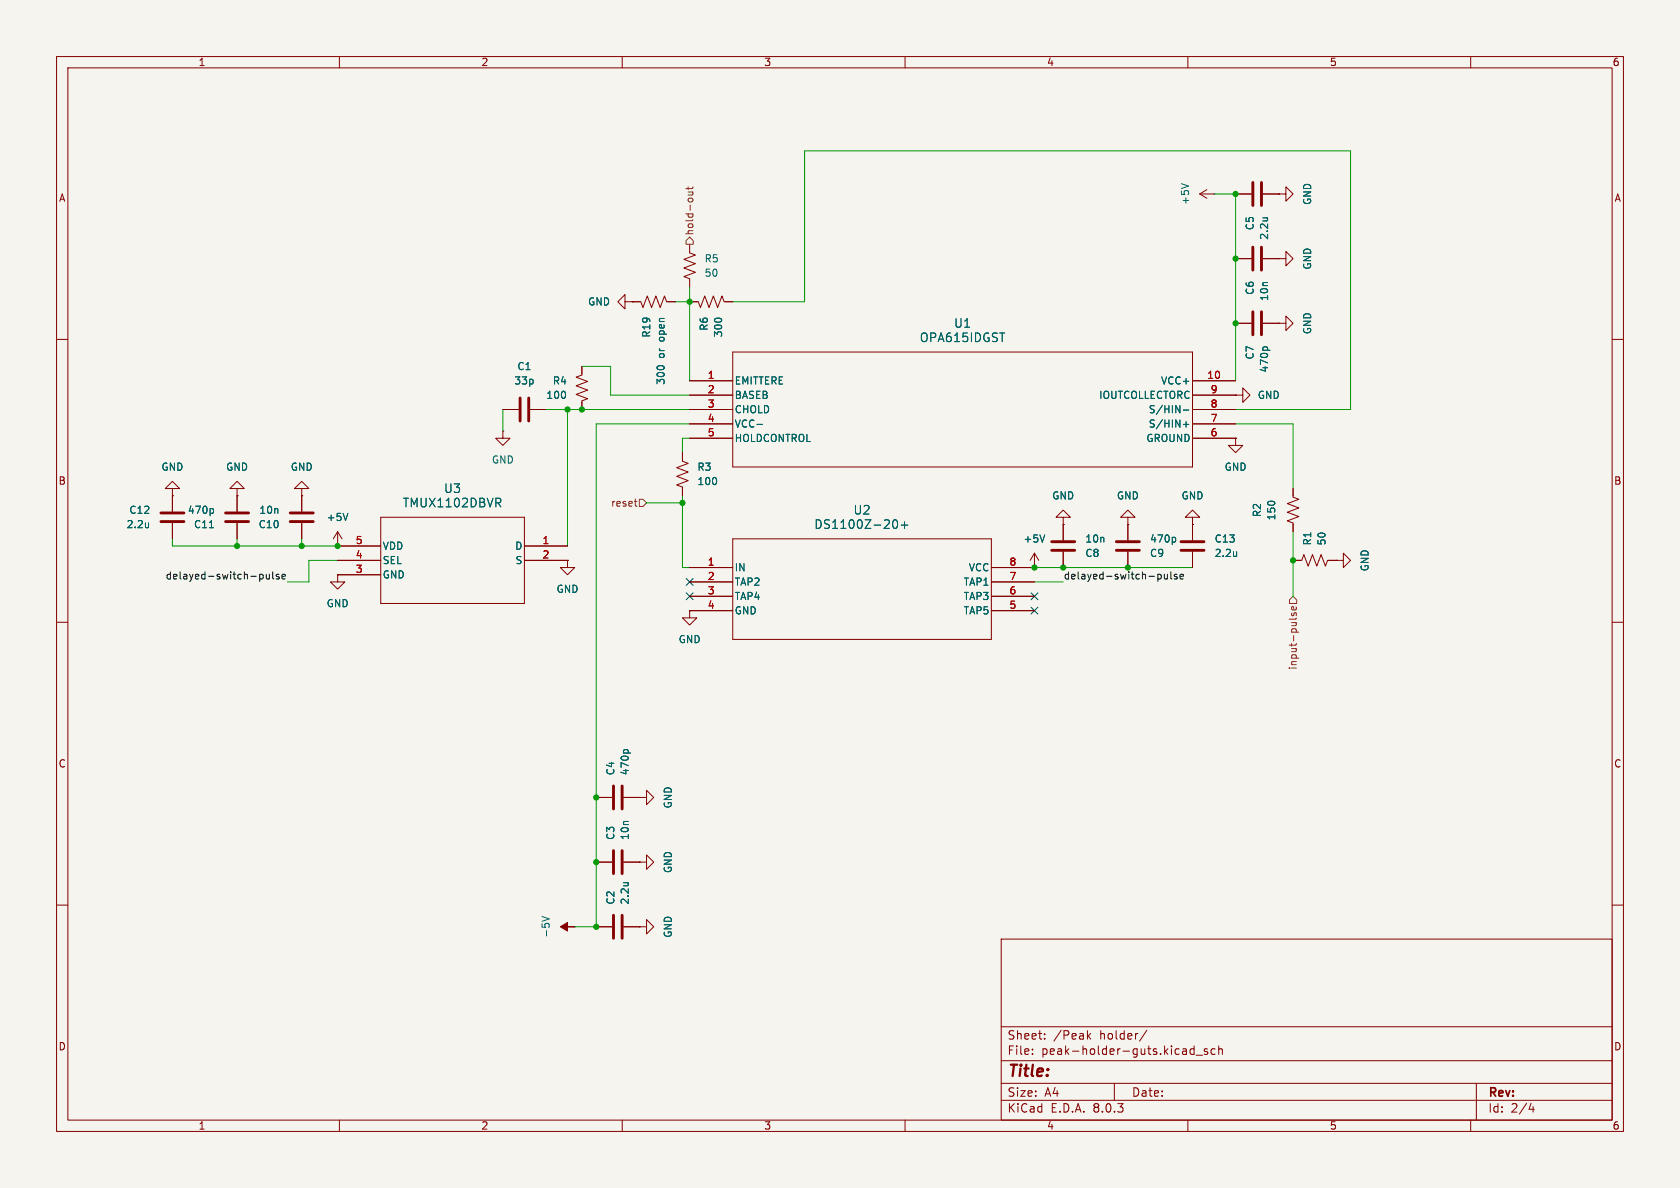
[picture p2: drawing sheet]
<svg xmlns="http://www.w3.org/2000/svg" width="297mm" height="210mm" viewBox="0 0 297 210" stroke-linecap="round" stroke-linejoin="round" font-family="sans-serif">
<path d="M0 0h297v210h-297z" fill="#f5f4ef" stroke="#f5f4ef" stroke-width=".18"/>
<g fill="none" stroke="#840000" stroke-width=".18">
<path d="M10 10h277v190h-277zM12 12h273v186h-273zM60 10v2M110 10v2M160 10v2M210 10v2M260 10v2M212.1 34.3h2.5M212.1 34.3l1.3 .8M213.4 33.5l-1.3 .8M214.6 34.3h.1M218.4 34.3h2.8"/>
<path d="M223.3 34.3h2.8M226.1 34.3h1.2v1.3l1.3-1.3-1.3-1.3v1.3M226.1 34.3h.1M10 60h2M110.5 53.3v-1.2l-1.3 1.2 1.3 1.3v-1.3h1.3M111.8 53.3h.1M111.8 53.3h1.5l.4 1.1 .7-2.1 .8 2.1 .8-2.1 .7 2.1 .8-2.1 .4 1h1.5M121.9 43.2v1.5l1 .4-2 .7 2 .8-2 .8 2 .7-2 .8 1 .4v1.5M121.9 53.3h1.5l.4 1.1 .8-2.1 .7 2.1 .8-2.1 .8 2.1 .7-2.1 .4 1h1.5M218.4 45.7h2.8M218.4 57.2h2.8M223.3 45.7h2.8"/>
<path d="M223.3 57.2h2.8M226.1 45.7h1.2v1.3l1.3-1.3-1.3-1.2v1.2M226.1 45.7h.1M226.1 57.2h1.2v1.2l1.3-1.2-1.3-1.3v1.3M226.1 57.2h.1M285 60h2M88.9 76.2v1.3h1.3l-1.3 1.2-1.3-1.2h1.3M88.9 76.2h.1M88.9 72.4h2.8M93.7 72.4h2.8M102.9 64.8v1.5l-1 .4 2 .7-2 .8 2 .8-2 .7 2 .8-1 .4v1.5M121.9 67.3h7.6"/>
<path d="M121.9 74.9h7.6M121.9 77.5h7.6M121.9 72.4h7.6M121.9 69.9h7.6M129.5 62.2h81.3v20.4h-81.3zM210.8 67.3h7.6M210.8 74.9h7.6M210.8 77.5h7.6M210.8 72.4h7.6M210.8 69.9h7.6M218.4 77.5v1.2h1.3l-1.3 1.3-1.2-1.3h1.2M218.4 77.5h.1"/>
<path d="M218.4 69.9h1.3v-1.3l1.3 1.3-1.3 1.2v-1.2M218.4 69.9h.1M30.5 86.4h1.2l-1.2-1.3-1.3 1.3h1.3v1.2M30.5 87.6h.1M30.5 87.6v2.8M30.5 92.5v2.8M41.9 86.4h1.3l-1.3-1.3-1.3 1.3h1.3v1.2M41.9 87.6h.1M41.9 87.6v2.8M41.9 92.5v2.8M53.3 86.4h1.3l-1.3-1.3-1.2 1.3h1.2v1.2M53.3 87.6h.1"/>
<path d="M53.3 87.6v2.8M53.3 92.5v2.8M59.7 96.5h.1M59.7 99.1h7.6M59.7 94l-.8 1.3M59.7 94v2.5M59.7 94l.8 1.3M59.7 96.5h7.6M67.3 91.4h25.4v15.3h-25.4zM92.7 99.1h7.6M92.7 96.5h7.6M100.3 99.1v1.2h1.3l-1.3 1.3-1.2-1.3h1.2"/>
<path d="M100.3 99.1h.1M120.6 80v1.5l1.1 .4-2.1 .8 2.1 .7-2.1 .8 2.1 .8-2.1 .7 1 .4v1.5M129.5 95.3h45.8v17.7h-45.8zM182.9 97.8l-.8 1.3M182.9 97.8v2.5M182.9 97.8l.7 1.3M188 91.4h-1.3l1.3-1.2 1.2 1.2h-1.2v1.3M188 92.7h.1M188 92.7v2.8M188 97.5v2.8M199.4 91.4h-1.3l1.3-1.2 1.3 1.2h-1.3v1.3M199.4 92.7h.1"/>
<path d="M199.4 92.7v2.8M199.4 97.5v2.8M210.8 91.4h-1.3l1.3-1.2 1.3 1.2h-1.3v1.3M210.8 92.7h.1M210.8 92.7v2.8M210.8 97.5v2.8M228.6 86.4v1.5l1 .4-2 .7 2 .8-2 .8 2 .7-2 .8 1 .4v1.5M228.6 99.1h1.5l.4-1.1 .8 2.1 .7-2.1 .8 2.1 .8-2.1 .7 2.1 .4-1h1.5M236.2 99.1h1.3v1.2l1.3-1.2-1.3-1.3v1.3M236.2 99.1h.1M10 110h2M59.7 101.6v1.3h1.3l-1.3 1.2-1.3-1.2h1.3"/>
<path d="M59.7 101.6h.1M59.7 101.6h7.6M121.9 108v1.2h1.3l-1.3 1.3-1.3-1.3h1.3M121.9 108h.1M121.9 100.3h7.6M121.9 102.9h7.6M121.9 105.4h7.6M121.9 108h7.6M175.3 100.3h7.6M175.3 102.9h7.6M175.3 105.4h7.6M175.3 108h7.6"/>
<path d="M182.9 100.3h.1M285 110h2M10 160h2M105.4 152.4h2.8M105.4 141h2.8M110.2 152.4h2.8M110.2 141h2.8M113 152.4h1.3v-1.3l1.3 1.3-1.3 1.3v-1.3M113 152.4h.1M113 141h1.3v-1.3l1.3 1.3-1.3 1.2v-1.2M113 141h.1M285 160h2"/>
<path d="M101.6 163.8h.1M105.4 163.8h2.8M110.2 163.8h2.8M113 163.8h1.3v-1.2l1.3 1.2-1.3 1.3v-1.3M113 163.8h.1M177 166h108v32h-108zM60 198v2M110 198v2M160 198v2M177 194.5h108M177 191.5h108M177 187.5h108"/>
<path d="M177 181.5h108M182.5 186.3v.1M182.5 185.5v.1M184.7 183.6v.1M184.7 182.8v.1M192.4 183.1l.4 .6M192.8 182.7l-.6 .6M197 191.5v3M202.7 182.1l-1.2 2M210 198v2M211.1 184.9v1.5M211.1 185.5l-.4-.1-.3 .3v.4l.1 .2h.6"/>
<path d="M211.5 186.5h1.1M213.5 185.5l-.4-.1-.2 .2 .1 .2 .5 .2v.3h-.6M214.8 185.5l-.4-.1-.3 .3v.4l.1 .2h.6M215.5 185.5l.2-.1 .3 .1 .1 .9M215.5 184.9v1.5M260 198v2M261 191.5v6.5M270.7 195l-.4 1.1h.9M271 195.6v1"/>
</g>
<g fill="none" stroke="#840000" stroke-width=".51">
<path d="M221.5 32.3v4M223 32.3v4M221.5 43.7v4.1M221.5 55.1v4.1M223 43.7v4.1M223 55.1v4.1M91.9 70.4v4M93.5 70.4v4M28.4 90.7h4.1M28.4 92.2h4.1M39.9 90.7h4M39.9 92.2h4"/>
<path d="M51.3 90.7h4.1M51.3 92.2h4.1M185.9 95.8h4.1M185.9 97.3h4.1M197.4 95.8h4M197.4 97.3h4M208.8 95.8h4.1M208.8 97.3h4.1M108.5 138.9v4.1M110 138.9v4.1M108.5 150.4v4M110 150.4v4"/>
<path d="M108.5 161.8v4.1M110 161.8v4.1"/>
</g>
<g fill="none" stroke="#006464" stroke-width=".18">
<path d="M208.9 32.5l1.2 .4M223.3 38.5h.8M224 38.5v.1M133.8 75h1M209.2 75h1M209.2 72.5h1M209.7 74.5v1M223.3 61.6l.2-.3h.4l.2 .3M26.3 92.4v.9M26.3 93.2h-.1M37 93.3h.7M37.5 89.9l.2 .2v.4l-.2 .2"/>
<path d="M61.5 90.7l-.4 1.3M88 88.9l.5 .7M88.4 88.1l.1 .3-.1 .4M158 92l.2-.1a.83 .83 0 0 1 .6 .6 .83 .83 0 0 1-.3 .8l-.2 .1a.82 .82 0 0 1-.3-1.4zM159.3 92.8h1.2M159.9 92.2v1.2M184.7 94.6l-.4 1.2M207.6 95l.2 .2v.4l-.2 .2M218.6 97.5v.9M218.6 98.2v.1M110.2 132.8l.3-.3h.3l.3 .3M110.2 156h.9"/>
<path d="M110.9 156l.1 .1M95.8 162l1.3 .4-1.3 .5"/>
</g>
<path d="M99.1 163.8l1.2-.7v.7h1.3h-1.3v.8z" fill="#840000" stroke="#840000" stroke-width=".18"/>
<path d="M121.7 33.9h.8M121.7 33v.5M122.4 33.9l.1 .2-.1 .3-.7 .1M122.5 33l-.2 .3h-1.1M121.9 41.9l.7 .6v.7h-1.3v-.7zM112.1 88.6h.5M112.4 89.4l.2 .1M113 88.3h.7l.6 .6-.6 .6h-.7zM228.4 108.4l-.1 .3 .2 .1h.2l.1-.4h.3v.4M228.6 105.4l.6 .6v.7h-1.2v-.7zM229.1 107.3l.1 .3-.2 .2h-.6v-.5l.2-.1 .2 .6M229.2 109.3l-.1 .1" fill="none" stroke="#725600" stroke-width=".18"/>
<path d="M46 101.5h.3l.2 .3v.4l-.5 .2M47.1 101.5v.8l.3 .1 .2-.2M47.6 101.5v.9M48.2 101.1v1.1l.2 .2M49.3 101.6l-.3-.1-.2 .2 .1 .2 .4 .1v.3h-.5M49.9 101.9l.6-.1-.1-.2-.4-.1-.1 .2v.6h.5M204.8 101.5h.3l.2 .3-.1 .4-.4 .2M205.8 101.5l.1 .8 .3 .1 .2-.2M206.4 101.5v.9M207 101.1v1.1l.2 .2M208.1 101.6l-.3-.1-.2 .2 .1 .2 .4 .1v.3h-.5M208.6 101.9l.6-.1v-.2l-.4-.1-.2 .2 .1 .6h.5" fill="none" stroke="#0f0f0f" stroke-width=".18"/>
<g fill="none" stroke="#009600" stroke-width=".18">
<path d="M214.6 34.3h3.8v33M119.4 53.3h2.5M121.9 50.8v16.5M129.5 53.3h12.7v-26.6h96.6v45.7h-20.4M88.9 72.4v3.8M96.5 72.4h25.4M100.3 72.4v24.1M102.9 64.8h5v5.1h14M121.9 74.9h-16.5v88.9h-3.8M121.9 77.5h-1.3v2.5M218.4 74.9h10.2v11.5M30.5 95.3v1.2h29.2"/>
<path d="M41.9 95.3v1.2M53.3 95.3v1.2M59.7 99.1h-5.1v3.8h-3.8M114.3 88.9h6.3M120.6 87.6v12.7h1.3M228.6 94v11.4M182.9 102.9h5.1M182.9 100.3h27.9"/>
</g>
<path d="M121.3 104.8l1.2 1.2M121.3 102.3l1.2 1.2M122.5 104.8l-1.2 1.2M122.5 102.3l-1.2 1.2M182.3 104.8l1.2 1.2M182.3 107.3l1.2 1.3M183.5 104.8l-1.2 1.2M183.5 107.3l-1.2 1.3" fill="none" stroke="#000084" stroke-width=".18"/>
<g fill="#009600" stroke="#009600" stroke-width=".18">
<circle cx="102.9" cy="72.4" r=".46"/>
<circle cx="100.3" cy="72.4" r=".46"/>
<circle cx="105.4" cy="152.4" r=".46"/>
<circle cx="105.4" cy="141" r=".46"/>
<circle cx="59.7" cy="96.5" r=".46"/>
<circle cx="105.4" cy="163.8" r=".46"/>
<circle cx="182.9" cy="100.3" r=".46"/>
<circle cx="120.6" cy="88.9" r=".46"/>
<circle cx="188" cy="100.3" r=".46"/>
<circle cx="218.4" cy="57.2" r=".46"/>
<circle cx="199.4" cy="100.3" r=".46"/>
<circle cx="218.4" cy="34.3" r=".46"/>
<circle cx="218.4" cy="45.7" r=".46"/>
<circle cx="228.6" cy="99.1" r=".46"/>
<circle cx="41.9" cy="96.5" r=".46"/>
<circle cx="121.9" cy="53.3" r=".46"/>
<circle cx="53.3" cy="96.5" r=".46"/>
</g>
<text font-size="2.8" fill="#840000" x="178" y="190.9">Title:</text>
<g font-size="2.1" fill="#006464">
<text x="168.6" y="58.1">U1</text>
<text x="162.5" y="60.7">OPA615IDGST</text>
<text x="71.1" y="89.9">TMUX1102DBVR</text>
<text x="78.4" y="87.4">U3</text>
<text x="143.9" y="93.7">DS1100Z-20+</text>
<text x="150.8" y="91.2">U2</text>
</g>
<g font-size="2.1" fill="#840000">
<text x="178" y="184">Sheet:</text>
<text x="186.2" y="184">/Peak</text>
<text x="194.5" y="184">holder/</text>
<text x="178" y="186.7">File:</text>
<text x="184.1" y="186.7">peak-holder-guts.kicad_sch</text>
<text x="178" y="196.9">KiCad</text>
<text x="178" y="194.1">Size:</text>
<text x="184.7" y="194.1">A4</text>
<text x="185.7" y="196.9">E.D.A.</text>
<text x="193.3" y="196.9">8.0.3</text>
<text x="200" y="194.1">Date:</text>
<text x="263" y="194.3">Rev:</text>
<text x="263" y="196.9">Id:</text>
<text x="267.1" y="196.9">2/4</text>
</g>
<g font-size="1.8" fill="#840000">
<text x="35" y="11.9">1</text>
<text x="85" y="11.9">2</text>
<text x="135" y="11.9">3</text>
<text x="185" y="11.9">4</text>
<text x="235" y="11.9">5</text>
<text x="285" y="11.9">6</text>
<text x="10.3" y="35.9">A</text>
<text x="285.3" y="35.9">A</text>
<text x="10.3" y="85.9">B</text>
<text x="285.3" y="85.9">B</text>
<text x="10.3" y="135.9">C</text>
<text x="285.3" y="135.9">C</text>
<text x="10.3" y="185.9">D</text>
<text x="285.3" y="185.9">D</text>
<text x="35" y="199.9">1</text>
<text x="85" y="199.9">2</text>
<text x="135" y="199.9">3</text>
<text x="185" y="199.9">4</text>
<text x="235" y="199.9">5</text>
<text x="285" y="199.9">6</text>
</g>
<g font-size="1.8" fill="#725600">
<text x="122.8" y="41.7" transform="rotate(-90 122.8 41.7)">hold-out</text>
<text x="107.9" y="89.8">reset</text>
<text x="229.5" y="118.5" transform="rotate(-90 229.5 118.5)">input-pulse</text>
</g>
<g font-size="1.8" fill="#006464">
<text x="210.4" y="36.3" transform="rotate(-90 210.4 36.3)">+5V</text>
<text x="221.8" y="40.8" transform="rotate(-90 221.8 40.8)">C5</text>
<text x="232" y="36.3" transform="rotate(-90 232 36.3)">GND</text>
<text x="124.5" y="46.6">R5</text>
<text x="224.4" y="42.5" transform="rotate(-90 224.4 42.5)">2.2u</text>
<text x="232" y="47.8" transform="rotate(-90 232 47.8)">GND</text>
<text x="124.5" y="49.1">50</text>
<text x="221.8" y="52.2" transform="rotate(-90 221.8 52.2)">C6</text>
<text x="224.4" y="53.3" transform="rotate(-90 224.4 53.3)">10n</text>
<text x="103.9" y="54.2">GND</text>
<text x="115.2" y="59.8" transform="rotate(-90 115.2 59.8)">R19</text>
<text x="125.3" y="58.6" transform="rotate(-90 125.3 58.6)">R6</text>
<text x="127.9" y="59.7" transform="rotate(-90 127.9 59.7)">300</text>
<text x="232" y="59.2" transform="rotate(-90 232 59.2)">GND</text>
<text x="91.4" y="65.6">C1</text>
<text x="117.7" y="63.3" transform="rotate(-90 117.7 63.3)">or</text>
<text x="117.7" y="60.2" transform="rotate(-90 117.7 60.2)">open</text>
<text x="221.8" y="63.7" transform="rotate(-90 221.8 63.7)">C7</text>
<text x="224.4" y="66" transform="rotate(-90 224.4 66)">470p</text>
<text x="90.8" y="68.2">33p</text>
<text x="96.5" y="70.7">100</text>
<text x="97.6" y="68.2">R4</text>
<text x="117.7" y="68.1" transform="rotate(-90 117.7 68.1)">300</text>
<text x="129.8" y="68.2">EMITTERE</text>
<text x="129.8" y="70.7">BASEB</text>
<text x="194.2" y="70.7">IOUTCOLLECTORC</text>
<text x="205.2" y="68.2">VCC+</text>
<text x="222.3" y="70.7">GND</text>
<text x="129.8" y="75.8">VCC-</text>
<text x="129.8" y="73.3">CHOLD</text>
<text x="203" y="75.8">S/HIN+</text>
<text x="203" y="73.3">S/HIN-</text>
<text x="28.4" y="83.4">GND</text>
<text x="39.9" y="83.4">GND</text>
<text x="51.3" y="83.4">GND</text>
<text x="86.9" y="82.1">GND</text>
<text x="123.2" y="83.4">R3</text>
<text x="129.8" y="78.3">HOLDCONTROL</text>
<text x="202.6" y="78.3">GROUND</text>
<text x="216.4" y="83.4">GND</text>
<text x="123.2" y="86">100</text>
<text x="185.9" y="88.5">GND</text>
<text x="197.4" y="88.5">GND</text>
<text x="208.8" y="88.5">GND</text>
<text x="22.3" y="93.6">2.2u</text>
<text x="22.8" y="91">C12</text>
<text x="33.1" y="91">470p</text>
<text x="34.2" y="93.6">C11</text>
<text x="45.6" y="93.6">C10</text>
<text x="45.7" y="91">10n</text>
<text x="57.7" y="92.3">+5V</text>
<text x="223.1" y="91.5" transform="rotate(-90 223.1 91.5)">R2</text>
<text x="225.7" y="92.1" transform="rotate(-90 225.7 92.1)">150</text>
<text x="67.6" y="97.4">VDD</text>
<text x="67.6" y="99.9">SEL</text>
<text x="91" y="97.4">D</text>
<text x="91" y="99.9">S</text>
<text x="129.8" y="101.2">IN</text>
<text x="171.2" y="101.2">VCC</text>
<text x="180.8" y="96.1">+5V</text>
<text x="191.8" y="98.7">C8</text>
<text x="191.8" y="96.1">10n</text>
<text x="203.2" y="98.7">C9</text>
<text x="203.2" y="96.1">470p</text>
<text x="214.6" y="96.1">C13</text>
<text x="214.6" y="98.7">2.2u</text>
<text x="232" y="96.5" transform="rotate(-90 232 96.5)">R1</text>
<text x="234.5" y="96.5" transform="rotate(-90 234.5 96.5)">50</text>
<text x="242.2" y="101.1" transform="rotate(-90 242.2 101.1)">GND</text>
<text x="57.7" y="107.5">GND</text>
<text x="67.6" y="102.5">GND</text>
<text x="98.3" y="105">GND</text>
<text x="129.8" y="103.7">TAP2</text>
<text x="129.8" y="106.3">TAP4</text>
<text x="170.3" y="106.3">TAP3</text>
<text x="170.3" y="103.7">TAP1</text>
<text x="119.9" y="113.9">GND</text>
<text x="129.8" y="108.8">GND</text>
<text x="170.3" y="108.8">TAP5</text>
<text x="108.8" y="137.2" transform="rotate(-90 108.8 137.2)">C4</text>
<text x="111.4" y="137.2" transform="rotate(-90 111.4 137.2)">470p</text>
<text x="119" y="143" transform="rotate(-90 119 143)">GND</text>
<text x="108.8" y="148.6" transform="rotate(-90 108.8 148.6)">C3</text>
<text x="111.4" y="148.6" transform="rotate(-90 111.4 148.6)">10n</text>
<text x="119" y="154.4" transform="rotate(-90 119 154.4)">GND</text>
<text x="108.8" y="160" transform="rotate(-90 108.8 160)">C2</text>
<text x="111.4" y="160" transform="rotate(-90 111.4 160)">2.2u</text>
<text x="97.4" y="165.9" transform="rotate(-90 97.4 165.9)">-5V</text>
<text x="119" y="165.9" transform="rotate(-90 119 165.9)">GND</text>
</g>
<g font-size="1.8" fill="#a90000">
<text x="125" y="67.1">1</text>
<text x="125" y="69.6">2</text>
<text x="213.3" y="67.1">10</text>
<text x="213.9" y="69.6">9</text>
<text x="125" y="74.7">4</text>
<text x="125" y="72.1">3</text>
<text x="125" y="77.2">5</text>
<text x="213.9" y="77.2">6</text>
<text x="213.9" y="74.7">7</text>
<text x="213.9" y="72.1">8</text>
<text x="62.8" y="101.3">3</text>
<text x="62.8" y="96.3">5</text>
<text x="62.8" y="98.8">4</text>
<text x="95.8" y="96.3">1</text>
<text x="95.8" y="98.8">2</text>
<text x="125" y="100.1">1</text>
<text x="178.4" y="100.1">8</text>
<text x="125" y="102.6">2</text>
<text x="125" y="105.2">3</text>
<text x="125" y="107.7">4</text>
<text x="178.4" y="107.7">5</text>
<text x="178.4" y="105.2">6</text>
<text x="178.4" y="102.6">7</text>
</g>
<g font-size="1.8" fill="#0f0f0f">
<text x="29.2" y="102.5">delayed-switch-pulse</text>
<text x="188" y="102.5">delayed-switch-pulse</text>
</g>
</svg>
